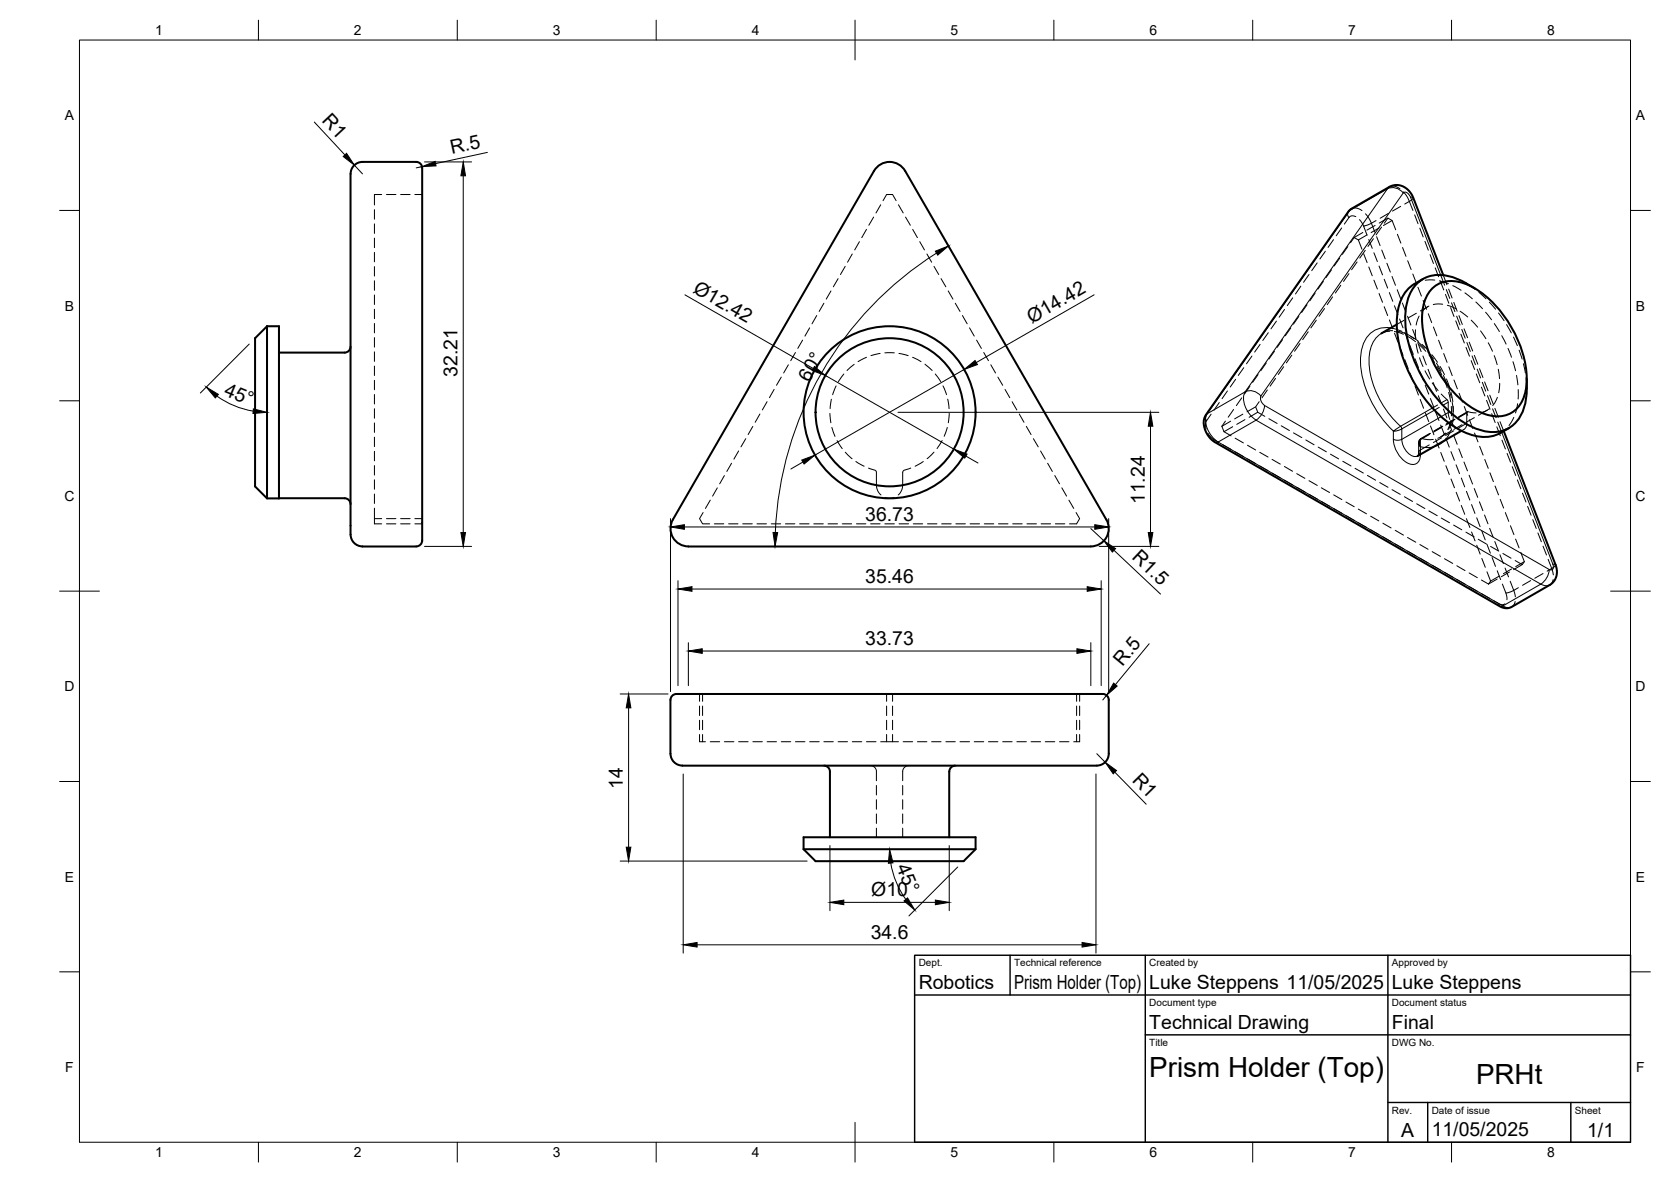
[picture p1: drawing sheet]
<svg xmlns="http://www.w3.org/2000/svg" width="420mm" height="297mm" viewBox="0 0 420 297" stroke-linecap="round" stroke-linejoin="round" font-family="sans-serif">
<!-- layer: Visible -->
<g fill="none" stroke="#000" stroke-width=".51">
<path d="M355.7 71.3a10.4 10.4 0 0 0-4.5 9.1 33.7 33.7 0 0 0 11.8 24.9 16.3 16.3 0 0 0 10.8 4.5 10.5 10.5 0 0 0 5.6-2.2M357.8 70.1l-2.1 1.2M360.1 72.5a7.8 7.8 0 0 1 9.2-.8 27.7 27.7 0 0 1 13.2 15.8 19.4 19.4 0 0 1 .7 12.1 7.1 7.1 0 0 1-9.7 4.5 24.3 24.3 0 0 1-12.5-11.8 23.8 23.8 0 0 1-3.1-15.3 8.7 8.7 0 0 1 2.2-4.5zM362.9 69.2l-7.6-19.5-.8-1.5-1.1-1-.8-.4-1.2-.3-1.6 .3-10.1 5.7-.6 .6-35.9 51.2-.3 .7-.2 .9 .3 2.1 1.2 2.1 1.3 1.1 71.6 41.2 .8 .3 1.1 .2 1.1-.4 9.9-5.7 1.1-1.3 .3-1 .1-1-.4-1.5-13-33.7M370.8 72.4a15.7 15.7 0 0 0-10.1-3.3 8.2 8.2 0 0 0-7 7 27.3 27.3 0 0 0 4.1 19 28.9 28.9 0 0 0 13.1 12.5 9.1 9.1 0 0 0 10-1.2 11.8 11.8 0 0 0 3-8.8v-2.4M64.1 85l3-3h3v43.3h-3l-3-3.1zM67.1 82v43.3M88.1 87.1a1.49 1.49 0 0 1-1.5 1.5h-16.5M351.2 81.6l-3.9 2.2M367.5 108.3l-11.1 6.3M70.1 125.2h16.5a1.49 1.49 0 0 1 1.5 1.5M91.1 137.3h13.5"/>
<path d="M91.2 137.3a3.5 3.5 0 0 1-3.1-4.2v-88.7a3.3 3.3 0 0 1 3-3.7h13.6a1.95 1.95 0 0 1 1.5 2.3v91.9a2.2 2.2 0 0 1-1.1 2.3l-.4 .1M169.2 130.6l50.6-87.7a4.5 4.5 0 0 1 7.8 0l50.6 87.7a4.5 4.5 0 0 1-3.9 6.7M169.2 130.6a4.5 4.5 0 0 0 3.9 6.7M173.1 137.3h101.2M171.6 192.4a3 3 0 0 1-3-3v-13.5a1.59 1.59 0 0 1 1.9-1.5h106.4a1.6 1.6 0 0 1 1.9 1.5v13.5a3 3 0 0 1-3.2 3h-104M207.2 192.4a1.49 1.49 0 0 1 1.5 1.5v16.5M240.2 192.4a1.49 1.49 0 0 0-1.5 1.5v16.5M202.1 213.4h43.2M202.1 210.4h43.2v3l-3 3h-37.2l-3-3z"/>
<circle cx="223.7" cy="103.6" r="21.6"/>
<circle cx="223.7" cy="103.6" r="18.6"/>
</g>
<!-- layer: Hidden -->
<g fill="none" stroke="#000" stroke-width=".25">
<path d="M94.1 52.7v2.4M94.1 56.3v2.4M94.1 59.8v2.4M96 48.9h-1.9v2.6M97.2 48.9h2.3M100.7 48.9h2.4M104.3 48.9h1.9M217.9 57.6l-1.2 2.1M219.7 54.6l-1.2 2M221.4 51.5l-1.1 2M222 50.4l.9-1.5h1.5l.9 1.5M225.9 51.5l1.2 2"/>
<path d="M227.7 54.6l1.2 2M229.5 57.6l1.2 2.1M340.5 59.7l1 .6M340.5 59.7l-.9 1.3M342.7 58.4l-2.2 1.3M343.7 59l-2.2 1.3M345.3 60l-1.3 1.9M345.8 56.6l-2.1 1.2M346.8 57.3l-2 1.1M347.4 57.1l-1.4 1.9M348.1 56.1l.9-1.3 1 .6 .9 2.3M349 54.8l-2.2 1.3"/>
<path d="M350 55.4l-2.1 1.3M351.4 58.9l.8 2.2M94.1 63.4v2.4M94.1 67v2.4M94.1 70.6v2.3M94.1 74.1v2.4M94.1 77.7v2.4M205.4 79.3l-1.2 2.1M207.2 76.2l-1.2 2.1M208.9 73.1l-1.1 2.1M210.7 70l-1.2 2.1M212.5 66.9l-1.2 2.1"/>
<path d="M214.3 63.8l-1.2 2.1M216.1 60.7l-1.2 2.1M231.3 60.7l1.2 2.1M233.1 63.8l1.2 2.1M234.8 66.9l1.2 2.1M236.6 70l1.2 2.1M238.4 73.1l1.2 2.1M240.2 76.2l1.2 2.1M242 79.3l1.2 2.1M326.6 79.5l-1.4 2M328.6 76.6l-1.3 1.9M330.7 73.6l-1.4 2"/>
<path d="M332.7 70.7l-1.3 2M333 77.5l-1.3 2M334.8 67.8l-1.4 2M335.1 74.6l-1.4 2M336.8 64.9l-1.3 1.9M337.1 71.7l-1.3 1.9M338.9 62l-1.4 1.9M339.2 68.8l-1.4 1.9M341.2 65.8l-1.3 2M341.5 60.3l1 2.3M342.9 63.8l.8 2.2M343.3 62.9l-1.4 2"/>
<path d="M344.2 67.1l.8 2.2M345.5 70.4l.8 2.2M346.8 73.8l.8 2.2M348 77.1l.9 2.2M352.7 62.2l.8 2.2M353.9 65.5l.9 2.2M355.2 68.9l.9 2.2M356.1 78.7l-2 1.2M356.5 72.2l.9 2.2M356.8 79.4l-.7 2.3M357.2 70.7l-1.5 .6M357.8 75.5l.9 2.2"/>
<path d="M359 77.1l-1.9 1M359.1 78.9l.9 2.2M359.3 76.9l-.9 .6-.9 .9M360.8 70.4h-2.4M361.9 70.6l2.3 .7M362.8 76.5l-1.3-.1-1.1 .1M362.9 69.2l.9 2.4M363.9 76.7l2.2 .9M364.3 72.7l.8 2.2M365.3 71.8l2.1 1.1M365.5 76l.9 2.2M366.8 79.3l.9 2.2"/>
<path d="M367.1 78.2l1.9 1.5M368.3 73.6l1.9 1.5M368.7 71.2l2.2 1.6M371.1 75.9l1.7 1.7M371.9 73.5l1.8 1.6M373.5 78.5l1.5 1.9M374.5 75.9l1.5 1.8M376.8 78.7l1.4 1.9M94.1 81.3v2.4M94.1 84.8v2.4M94.1 88.4v2.4M94.1 92v2.4"/>
<path d="M94.1 95.6v2.3M94.1 99.1v2.4M194.6 97.9l-1.1 2M196.4 94.8l-1.2 2M198.2 91.7l-1.2 2M200 88.6l-1.2 2M201.8 85.5l-1.2 2.1M203.6 82.4l-1.2 2.1M210.2 97l-.8 2.2M212.2 94l-1.4 1.9M214.8 91.6l-1.8 1.5M217.9 89.8l-2.1 1.1"/>
<path d="M221.3 88.8l-2.3 .6M222.5 88.7h2.4M226 88.8l2.3 .6M229.5 89.8l2.1 1.1M232.6 91.5l1.8 1.6M235.2 94l1.3 1.9M237.1 97l.9 2.2M243.8 82.4l1.2 2.1M245.6 85.5l1.2 2.1M247.4 88.6l1.1 2M249.1 91.7l1.2 2M250.9 94.8l1.2 2"/>
<path d="M252.7 97.9l1.2 2M312.2 100l-1.3 1.9M314.3 97.1l-1.4 1.9M316.3 94.1l-1.3 2M318.4 91.2l-1.4 2M318.7 98l-1.4 2M320.4 88.3l-1.3 1.9M320.7 95.1l-1.3 1.9M322.5 85.4l-1.4 1.9M322.8 92.2l-1.4 1.9M324.5 82.4l-1.3 2M324.8 89.2l-1.4 2"/>
<path d="M326.9 86.3l-1.4 2M328.9 83.4l-1.3 2M331 80.5l-1.4 1.9M349.4 80.4l.8 2.2M349.4 83.2l-1 .1-1.1 .5M350.6 83.3l2.3 .7M350.6 83.7l.9 2.3M351.9 87.1l.9 2.2M353 80.5l-1.8 1.1M353.2 90.4l.9 2.2M353.9 84.5l2 1.4M354.5 93.7l.9 2.3"/>
<path d="M355.8 97.1l.9 2.2M355.9 82.9v2.3M356.1 86.4l.5 2.4M356.8 86.6l1.7 1.7M356.9 89.9l.9 2.2M358.3 93.2l1.2 2.1M359.3 89.2l1.4 1.9M360.1 96.3l1.5 1.8M360.4 82.2l.9 2.2M361.4 92.1l1.1 2.1M361.7 85.5l.9 2.2M362.4 99l1.7 1.9 .1 3.2 .3 1.3"/>
<path d="M363 88.8l.9 2.3M363 95.3l.9 2.2M364.3 98.6l.5 2.4M364.3 92.2l.8 2.2M365.6 95.5l.8 2.2M366.9 98.8l.8 2.3M368.1 82.6l.9 2.3M369.4 86l.9 2.2M369.9 80.5l1.6 1.7M370.7 89.3l.9 2.2M372 92.6l.9 2.3M372.3 83.1l1.3 2"/>
<path d="M373.3 96l.9 2.2M374.2 86.1l1.1 2.2M374.6 99.3l.9 2.2M375.7 89.4l.7 2.2M375.7 81.3l1.3 2M376.5 99.9l-.7 1.4-.5 .6M376.7 92.8l.3 2.4M377.1 96.3l-.3 2.4M377.6 84.4l1.1 2.1M378.8 81.6l1.2 2.1M379.2 87.6l.8 2.2M380.4 90.9l.7 2.3"/>
<path d="M380.6 84.7l.9 2.2M381.3 94.3l.4 2.4M381.7 97.9v2.4M382 88l.7 2.2M383.1 91.4l.4 2.3M383.7 94.9l.2 2.7M94.1 102.7v2.4M94.1 106.3v2.4M94.1 109.9v2.3M94.1 113.4v2.4M94.1 117v2.4M182.1 119.5l-1.1 2.1"/>
<path d="M183.9 116.4l-1.1 2.1M185.7 113.3l-1.2 2.1M187.5 110.2l-1.2 2.1M189.3 107.2l-1.2 2M191.1 104l-1.2 2.1M192.9 101l-1.2 2M208.7 103.9l.2 2.3M209 100.3l-.3 2.4M209.2 107.4l.8 2.3M210.5 110.7l1.3 2M212.5 113.7l1.7 1.6M215.2 116l2.1 1.2"/>
<path d="M218.4 117.6l1.6 .6 .3 .3 .1 3.9 .3 1 .8 1M229 117.6l-1.7 .6-.3 .3-.1 3.9-.3 1-.8 1M232.2 116l-2.1 1.2M234.8 113.6l-1.7 1.7M236.9 110.7l-1.3 2M238.2 107.4l-.8 2.3M238.3 100.3l.3 2.4M238.7 103.9l-.3 2.3M254.5 101l1.2 2M256.3 104l1.2 2.1M258.1 107.2l1.1 2M259.8 110.2l1.2 2.1"/>
<path d="M261.6 113.3l1.2 2.1M263.4 116.4l1.2 2.1M265.2 119.5l1.2 2.1M307.2 107.1l.6 1.4M307.8 108.5l1.7 1M308.1 105.8l-.9 1.3M309.4 105.9l-2.2 1.2M309.9 107.2l-2.1 1.3M310.2 102.9l-1.4 1.9M310.6 110.1l2 1.2M312.5 104.1l-2.1 1.2M313 105.5l-2 1.1"/>
<path d="M313.7 111.9l2 1.2M315.7 102.2l-2.2 1.3M316.3 103.6l-2.2 1.3M316.6 101l-.9 1.2 .6 1.4 1.7 1M316.8 113.7l2 1.2M319 105.2l2.1 1.2M319.8 115.5l2.1 1.1M322.2 107l2 1.2M323 117.2l2 1.2M325.2 108.8l2.1 1.2M326.1 119l2 1.2M328.3 110.6l2.1 1.2"/>
<path d="M331.4 112.4l2.1 1.1M334.5 114.1l2.1 1.2M337.6 115.9l2.1 1.2M340.7 117.7l2.1 1.2M343.8 119.5l2.1 1.2M357.1 100.4l.8 2.2M358.4 103.7l.8 2.2M359.5 108.9l-2.2 1.3-.5 .4-.1 3.3-.3 .7M359.7 107l.9 2.3M361 110.4l.8 2.2M362.3 113.7l.8 2.2M362.6 107.2l-2.1 1.1"/>
<path d="M363.6 117l.8 2.3M364.5 108.5l-2.2 1.3 1.1-.9M364.8 105.7l-.8 2.2M364.9 102.1v2.4M365.1 106.5l1 1 .8 .4M365.7 105.4l-2.1 1.2M367.6 106.7l-2.1 1.2M368.2 102.2l.8 2.2M368.9 103.5l-2.2 1.3M369.5 105.5l.8 2.2M370.7 105l-2.1 1.1M370.8 108.8l.8 2.2"/>
<path d="M371.1 103.8l-2.2-.3-.2 3.6-.3 .6-.9 .6M372 112.1l.9 2.3M373.3 115.5l.9 2.2M374 103.1l-2.2 1.3M374.5 102.7l-1.2 .7-1 .3M374.6 118.8l.9 2.2M375.9 102.6l.8 2.2M377.2 106l.9 2.3M378.6 107.8l-1.3 1M380.6 104.9l-1.2 2M381.6 101.5l-.5 2.3M94.1 127.7v3.9h1.9"/>
<path d="M94.1 120.6v2.3M94.1 124.1v2.4M94.1 130.3h1.9M97.2 131.6h2.3M97.2 130.3h2.3M100.7 131.6h2.4M100.7 130.3h2.4M104.3 131.6h1.9M104.3 130.3h1.9M176.8 128.8l-.9 1.5 .8 1.3h1.7M178.6 125.7l-1.2 2.1M179.6 131.6h2.4"/>
<path d="M180.4 122.6l-1.2 2.1M183.2 131.6h2.4M186.8 131.6h2.3M190.3 131.6h2.4M193.9 131.6h2.4M197.5 131.6h2.4M201.1 131.6h2.3M204.6 131.6h2.4M208.2 131.6h2.4M211.8 131.6h2.3M215.3 131.6h2.4M218.9 131.6h2.4"/>
<path d="M222.5 131.6h2.4M222.5 125l1.2 .2 1.2-.2M226.1 131.6h2.4M229.6 131.6h2.4M233.2 131.6h2.4M236.8 131.6h2.4M240.3 131.6h2.4M243.9 131.6h2.4M247.5 131.6h2.4M251.1 131.6h2.3M254.6 131.6h2.4M258.2 131.6h2.4"/>
<path d="M261.8 131.6h2.4M265.4 131.6h2.3M267 122.6l1.2 2.1M268.8 125.7l1.2 2.1M270.6 128.8l.9 1.5-.8 1.3h-1.8M329.1 120.8l2.1 1.2M332.2 122.6l2.1 1.2M335.3 124.4l2.1 1.1M338.4 126.2l2.1 1.1M341.5 127.9l2.1 1.2M344.6 129.7l2.1 1.2M346.9 121.3l2.1 1.2"/>
<path d="M347.7 131.5l2.1 1.2M350 123l2.1 1.2M350.8 133.3l2.1 1.2M353.1 124.8l2.1 1.2M353.9 135.1l2.1 1.2M356.2 126.6l2.1 1.2M357 136.8l2.1 1.2M359.3 128.4l2.1 1.2M360.1 138.6l2.1 1.2M362.4 130.2l2.1 1.2M364.8 120.4l.9 2.2M365.5 132l2.1 1.1"/>
<path d="M366.1 123.7l.9 2.2M367.4 127l.9 2.3M368.6 133.7l2.1 1.2M368.7 130.4l.9 2.2M370 133.7l.9 2.2M371.3 137l.9 2.2M371.7 135.5l2.1 1.2M374.8 137.3l2.1 1.2M375.9 122.1l.9 2.3M377.2 125.5l.9 2.2M377.9 139.1l2 1.2M378.5 128.8l.9 2.2"/>
<path d="M379.8 132.1l.9 2.3M381.1 135.5l.9 2.2M382.4 138.8l.9 2.3-.5 .8M363.2 140.4l2.1 1.2M366.3 142.2l2.1 1.2M369.4 144l2.1 1.2M372.5 145.8l1.8 1M372.6 140.3l.9 2.3M373.9 143.7l.9 2.3M374.8 146l-.5 .8M376.4 145.5l-2.1 1.3M377 144.8l-2.2 1.2"/>
<path d="M379.5 143.7l-2 1.2M380.1 143l-2.1 1.2M381 140.9l1.8 1M382.8 141.9l-2.2 1.3M383.3 141.1l-2.2 1.3M175.9 174.4v1.8M175.9 177.4v2.4M176.7 174.4v1.8M176.7 177.4v2.4M222.9 174.4v1.8M222.9 177.4v2.4M224.4 174.4v1.8"/>
<path d="M224.4 177.4v2.4M270.7 174.4v1.8M270.7 177.4v2.4M271.5 174.4v1.8M271.5 177.4v2.4M175.9 184.6v1.8h1.5M175.9 181v2.4M176.7 181v2.4M176.7 184.6v1.8M178.6 186.4h2.4M182.1 186.4h2.4M185.7 186.4h2.4"/>
<path d="M189.3 186.4h2.4M192.9 186.4h2.3M196.4 186.4h2.4M200 186.4h2.4M203.6 186.4h2.4M207.2 186.4h2.3M210.7 186.4h2.4M214.3 186.4h2.4M217.9 186.4h2.4M218.9 192.4l.9 .3 .5 .7 .1 2.8M220.4 197.4v2.4M221.4 186.4h4.5"/>
<path d="M222.9 181v2.4M222.9 184.6v1.8M224.4 181v2.4M224.4 184.6v1.8M227 197.4v2.4M227.1 186.4h2.4M228.5 192.4l-.7 .2-.7 .7-.1 2.9M230.7 186.4h2.4M234.3 186.4h2.3M237.8 186.4h2.4M241.4 186.4h2.4M245 186.4h2.4"/>
<path d="M248.5 186.4h2.4M252.1 186.4h2.4M255.7 186.4h2.4M259.2 186.4h2.4M262.8 186.4h2.4M266.4 186.4h2.4M270.7 181v2.4M270.7 184.6v1.8M271.5 184.6v1.8h-1.5M271.5 181v2.4M220.4 201v2.4M220.4 204.5v2.4"/>
<path d="M220.4 208.1v2.3M227 201v2.4M227 204.5v2.4M227 208.1v2.3"/>
</g>
<!-- layer: Hidden Narrow -->
<g fill="none" stroke="#000" stroke-width=".25">
<path d="M337.4 57.3l-1.4 2M339 53.2l-.1 .8 .3 .7M339.2 54.7l-1.2 1.6M339.8 52.5l.7-.3 .7 .1 1.3 .6M340.9 54.4l-1-.2-.7 .5M341.8 55.2l1.1 1.6M343.3 53.7l.7 .9 .8 1.5 1.2-.7M345.7 58.4l-.9-2.3-1.9 .7 .8 2.3M346.1 59.5l.9 2.2M349.1 53.6l-2.1 1.2M349.4 47l.6-.2h.8l1.2 .6M352.2 51.9l-2.1 1.2"/>
<path d="M352.9 48.2l1 1.4 .5 1M354.4 50.6l-1.2 .7M354.4 50.6l.9 2.3M355.3 49.7l-.2 .4-.7 .5M355.7 54l.9 2.2M357 57.3l.8 2.2M323 77.8l-1.4 1.9M325 74.9l-1.3 1.9M327.1 71.9l-1.4 2M329.1 69l-1.3 1.9M331.2 66.1l-1.4 1.9M333.2 63.1l-1.3 2"/>
<path d="M335.3 60.2l-1.4 2M344.2 60.2l.8 2.2M345.5 63.5l.8 2.2M346.8 66.9l.8 2.2M347.4 62.8l.9 2.3M348 70.2l.9 2.2M348.7 66.2l.9 2.2M349.3 73.5l.9 2.2M350 69.5l.9 2.2M350.6 76.8l.9 2.3M351.3 72.8l.9 2.2M352.6 76.1l.9 2.3"/>
<path d="M353.9 79.5l.9 2.2M358.3 60.6l.8 2.3M359.6 64l.8 2.2M360.9 67.3l.8 2.2M362.2 70.6l.8 2.3M362.2 69.1l1 2.6M363.5 74l.8 2.2M363.7 72.8l.8 2.2M364.7 77.3l.9 2.2M365 76.1l.8 2.2M366.3 79.4l.8 2.3M308.6 98.2l-1.3 2"/>
<path d="M310.7 95.3l-1.4 2M312.7 92.4l-1.3 1.9M314.8 89.5l-1.4 1.9M316.8 86.5l-1.3 2M318.9 83.6l-1.4 2M321 80.7l-1.4 1.9M349.7 82.4l2.8 .9M350.2 83.1l-1.7 .2-1.2 .5M351.3 83.2l2.3 .7M351.9 80.2l.9 2.2M353.2 83.5l.9 2.2M353.6 83.8l2 1.3"/>
<path d="M354.5 86.8l.9 2.3M354.7 84.5l2 1.3M355.2 82.8l.8 2.2M355.8 90.2l.9 2.2M356.5 85.9l1.7 1.6M356.5 86.1l.8 2.3M357.1 93.5l.8 2.2M357.6 86.5l1.7 1.7M357.8 89.5l.8 2.2M358.4 96.8l.8 2.2M359 88.4l1.5 1.9M359.1 92.8l.8 2.2"/>
<path d="M360 89.1l1.4 1.9M360.4 96.1l.8 2.2M361.1 91.3l1.3 2M361.7 99.4l.8 2.3M362.1 92.1l1.1 2.1M362.9 94.3l1 2.2M363.7 95.2l.8 2.3M364.3 97.6l.6 2.3M364.8 98.6l.5 2.4M366 80.6l.9 2.3M367.3 84l.9 2.2M367.6 82.8l.8 2.2"/>
<path d="M368.6 87.3l.9 2.2M368.9 86.1l.8 2.2M369.9 90.6l.9 2.2M370.1 89.4l.9 2.3M371.2 94l.9 2.2M371.4 92.8l.9 2.2M372.5 97.3l.9 2.2M372.7 96.1l.9 2.2M374 99.4l.9 2.2M303.2 104.3l-.1 .8 .3 .6M303.4 105.7l-.3 1 .2 1.1M303.7 108.9l.8 1 .7 .6"/>
<path d="M304.5 104.1l-1.1 1.6M305.2 110.5l.3 .7M305.2 110.5l1.2 .7M306.6 101.2l-1.4 1.9M307.5 111.8l2 1.2M310.6 113.5l2 1.2M313.7 115.3l2 1.2M316.8 117.1l2 1.2M319.8 118.9l2.1 1.2M357.1 112.3l1.4 .2 1.9-.2M357.1 110.5v2.6a.64 .64 0 0 0-.4 .5 .64 .64 0 0 0 .4 .7M357.1 113.1l-.2 1.1-.5 .4"/>
<path d="M357.1 113.1v1.1M357.2 110.3l.3-.1-.6 .9 .2 1.2-.3-.5-.1-.6zM359.4 109.2l-2.3 1.3M359.4 111.8l-2.3 1.3M359.7 100.1l.8 2.3M359.7 108.9l-2.2 1.3 1.5 .3 1.4-.1M361 103.5l.8 2.2M361.5 101.8l-1.3 .7M361.9 102.4l-1.2 .7M362.2 106.8l.9 2.2M362.5 107.4l-2.1 1.2M362.5 110l-2.1 1.2"/>
<path d="M362.8 107.1l-2.1 1.2M362.9 102.8l.9 2.2M363.5 108.8l-.7 .7-1.3 .6M363.5 110.1l.9 2.3M363.8 100.4l-1.3 .8M364.2 101.1l-1.3 .7M364.2 103.7l-1.8 1M364.2 106.1l.9 2.2M364.8 108.2l-.7 1.3-.8 1.2M364.8 113.5l.9 2.2M365.1 105.7l-.9 2.2M365.1 101.1l.3 2.4"/>
<path d="M365.4 104.7l-.3 2.3M365.4 102.1l-.1 2.4M365.5 109.4l.9 2.3M365.5 105.6l-2 1.2M365.5 108.3l-2 1.1M365.9 105.4l-2.1 1.1M366.1 116.8l.9 2.2M366.8 112.8l.9 2.2M368.1 116.1l.9 2.2M368.8 103.8l-2.2 1.3M368.8 106.4l-2.2 1.3M369.1 103.5l-2.2 1.3"/>
<path d="M369.4 119.4l.9 2.3M373.8 100.6l.8 2.2M375.1 104l.8 2.2M375.3 102.8l.9 2.2M376.4 107.3l.8 2.2M376.6 106.1l1 2.5M377.7 110.6l.8 2.2M378.9 113.9l.9 2.3M380.2 117.3l.9 2.2M323 120.7l2 1.2M326.1 122.5l2 1.1M329.1 124.2l2.1 1.2"/>
<path d="M332.2 126l2.1 1.2M335.3 127.8l2.1 1.2M338.4 129.6l2.1 1.2M341.5 131.4l2.1 1.2M344.6 133.1l2.1 1.2M347.7 134.9l2.1 1.2M350.8 136.7l2.1 1.2M353.9 138.5l2.1 1.2M367.4 120.1l.9 2.3M368.7 123.5l.9 2.2M370 126.8l.9 2.2M370.7 122.8l.9 2.2"/>
<path d="M371.3 130.1l.9 2.2M372 126.1l.9 2.2M372.6 133.5l.8 2.2M373.3 129.4l.8 2.2M373.9 136.8l.8 2.2M374.6 132.8l.8 2.2M375.9 136.1l.8 2.2M377.1 139.4l.9 2.2M381.5 120.6l.9 2.2M382.8 123.9l.9 2.3M384.1 127.3l.9 2.2M385.4 130.6l.9 2.2"/>
<path d="M386.7 133.9l.9 2.3M388 137.3l.9 2.2M357 140.3l2.1 1.2M360.1 142.1l2.1 1.1M363.2 143.8l2.1 1.2M366.3 145.6l2.1 1.2M369.4 147.4l2.1 1.2M372.5 149.2l2.1 1.2M375.2 140.1l.8 2.2M375.6 151l1.2 .7M376.5 143.5l.8 2.2M376.8 151.7l.3 .7"/>
<path d="M376.8 151.7l1 .3 .6-.2M377.8 146.8l.9 2.3 1.9-.7M378.4 142.8l.9 2.2M378.7 149.1l.2 1.6M379.7 146.1l.9 2.3M380.6 148.4l.4 1.6M381 151.2l-.4 .8-.5 .5M381.8 147.7l-1.2 .7M384.9 145.9l-2.1 1.2M388 144.1l-2.1 1.2M389.3 140.6l.9 2.3M390.2 142.9l.4 1.6"/>
<path d="M390.2 142.9l-1.2 .6M390.5 145.7l-.3 .8-.5 .5M391.1 142l-.2 .3-.7 .6"/>
</g>
<!-- layer: Visible Narrow -->
<g fill="none" stroke="#000" stroke-width=".25">
<path d="M339.3 52.9l-35.8 51.1M339.3 52.9l-.3 .3M339.8 52.4l-.5 .5M348.9 47.4l-35.8 51.1-9.6 5.5M348.9 47.4l-9.6 5.5M348.9 47.4a3.2 3.2 0 0 1 3.9 1.1l-35.8 51M349.4 46.9l-.5 .5M352.8 48.5a1.26 1.26 0 0 1 1.9 1.1M354.7 49.6l7.5 19.5M354.7 49.6l.7 .1M347.3 83.8a7.4 7.4 0 0 0-3.1 6.6 23.6 23.6 0 0 0 8 16.7M349.7 82.4a6.3 6.3 0 0 0-7.4 5.9 23.3 23.3 0 0 0 5.2 16.9l2.9 3.1"/>
<path d="M303.5 104l-.3 .3M303.5 104a5.8 5.8 0 0 0 1.9 6.4l.9 .7h-.8M306.3 111.1l9.5-5.5 71.6 41.2-9.5 5.5zM315.8 105.6l1.4-1.3 .5-1.2 .3-1.2 71.5 41.2-.4 1.8-.7 1.1-1 .8 .5 .2a1.98 1.98 0 0 0 1.8 0M318 101.9a2.07 2.07 0 0 1-1-2.4 3.3 3.3 0 0 0-3.9-1 5.6 5.6 0 0 0 1.4 5.9l1.3 1.2M350.4 108.4a7.7 7.7 0 0 0 4 8.2 2 2 0 0 0 2.7-2.3M350.4 110.4l.8 .2 1.3-.2M352.1 107.1l-1.7 1.3 .7-.1 1.4-.5M352.2 107.1l.3 .7M352.5 107.8v2.6M352.5 110.4a4.7 4.7 0 0 0 3.2 4.3l.7-.1M357.1 114.2l.1 .1"/>
<path d="M357.1 114.2v.1M360.2 102.5l-8.1 4.6M360.7 103.1l-8.2 4.7M362.4 104.7l-9.9 5.7M363.3 110.7l-1.3 1-1.6 .6M377.6 108.6l12.9 33.2M377.9 152.3l-.8 .1M377.9 152.3l.5 .2a1.98 1.98 0 0 0 1.7 0M391.1 141.9l-.6-.1 .1 .7a.64 .64 0 0 1-.3 .7 .64 .64 0 0 1-.8-.1"/>
</g>
<!-- layer: BORDER -->
<g fill="none" stroke="#000" stroke-width=".25">
<path d="M20 10.1h390v276.9h-390zM65 5.1v5M115 5.1v5M165 5.1v5M215 5.1v10M265 5.1v5M315 5.1v5M365 5.1v5M15 52.9h5M410 52.9h5M15 100.7h5M410 100.7h5"/>
<path d="M15 148.6h10M405 148.6h10M15 196.4h5M410 196.4h5M15 244.2h5M410 244.2h5M65 287v5M115 287v5M165 287v5M215 282.1v9.9M265 287v5M315 287v5"/>
<path d="M365 287v5"/>
</g>
<!-- layer: TITLEBLOCK -->
<path d="M230 240.1h180v46.9h-180zM230 250h180M254 240.1v9.9M288 240.1v46.9M349 240.1v46.9M288 260.1h122M349 277.1h61M359 277.1v9.9M395 277.1v9.9" fill="none" stroke="#000" stroke-width=".36"/>
<!-- layer: FD_Dimensions -->
<g fill="none" stroke="#000" stroke-width=".25">
<path d="M79 30.7l7.7 8.2M122.6 38.3l-13.1 2.8M89.1 41.5l2 2.2M106.1 41.9l-1.5 .3M106.7 40.7h11.9M116.5 44.2v89.6M172.2 74.1l32.3 18.5M235.5 63.6a87.2 87.2 0 0 0-40.5 70.2M275.1 74.1l-29.6 17M54.5 99.5a21.6 21.6 0 0 0 9.2 3.8M62.7 86.5l-12.3 12.3M207.5 94.3l32.3 18.6"/>
<path d="M242.4 92.8l-37.5 21.6M201.9 116.1l-3 1.8M225.8 103.6h65.6M242.9 114.6l3 1.8M289.3 107.1v26.7M106.7 137.3h11.9M168.6 130.3v43.5M172.1 132.4h103.2M274.3 132.8l3.3 3.1M276.4 137.3h15M278.8 130.3v43.5M280.1 138.3l11.7 11"/>
<path d="M170.5 145.9v26.4M174 148h99.4M276.9 145.9v26.4M155.9 174.4h12.1M158.1 177.9v35M173.1 161.5v10.8M176.6 163.6h94.2M274.3 161.5v10.8M278.2 174.7l-.9 1.2M288.9 161.8l-8.4 10.2M171.8 194.5v45M275.6 194.5v45"/>
<path d="M275.8 189.4l2.1 2.1M280.3 194l7.9 8.1M155.9 216.4h47M208.7 212.5v16.4M224 216.9a21.6 21.6 0 0 0 3.8 9.1M238.7 212.5v16.4M240.8 217.9l-12.3 12.3M175.3 237.4h96.8M212.2 226.8h23"/>
</g>
<g fill="#000" stroke="#000" stroke-width=".25">
<path d="M86.3 39.3l.8-.8 2 3zM106.1 41.9l3.3-1.3 .2 1.1zM116.5 40.7l.6 3.5h-1.2zM235.2 63.1l3.3-1.3-2.7 2.3zM51.9 97.3l3 1.8-.8 .9zM204.8 92.1l2.7 2.2-3.3-1.2zM242.4 92.8l2.8-2.2 .6 1zM63.7 102.8l3.4 .8-3.5 .3zM201.6 115.6l3.3-1.2-2.7 2.2zM239.8 112.9l3.4 1.2-.6 1zM289.3 103.6l.6 3.5h-1.2zM115.9 133.8h1.2l-.6 3.5z"/>
<path d="M168.6 132.4l3.5-.5v1.1zM194.4 133.8h1.1l-.6 3.5zM275.3 131.9l3.5 .5-3.5 .6zM277.6 135.9l2.9 2-.8 .8zM288.7 133.8h1.2l-.6 3.5zM170.5 148l3.5-.6v1.2zM273.4 147.4l3.5 .6-3.5 .6zM158.1 174.4l.5 3.5h-1.1zM173.1 163.6l3.5-.6v1.2zM270.8 163l3.5 .6-3.5 .6zM280 171.7l.9 .7-2.7 2.3zM277.9 191.5l2.8 2.1-.8 .9z"/>
<path d="M157.5 212.9h1.1l-.5 3.5zM223.7 213.4l.8 3.4-1.1 .1zM171.8 237.4l3.5-.6v1.2zM208.7 226.8l3.5-.6v1.2zM227.3 226.4l.9-.8 1.8 3.1zM235.2 226.2l3.5 .6-3.5 .6zM272.1 236.8l3.5 .6-3.5 .6z"/>
</g>
<g font-size="7">
<text x="289" y="270.6">Prism Holder (Top)</text>
<text x="371.1" y="272.3">PRHt</text>
</g>
<g font-size="4.9">
<text x="80.8" y="30.5" transform="rotate(47 80.8 30.5)">R1</text>
<text x="113.6" y="38.7" transform="rotate(-12 113.6 38.7)">R.5</text>
<text x="174" y="73.3" transform="rotate(30 174 73.3)">Ø12.42</text>
<text x="259.4" y="81.3" transform="rotate(-30 259.4 81.3)">Ø14.42</text>
<text x="115" y="94.8" transform="rotate(-90 115 94.8)">32.21</text>
<text x="56.1" y="99.3" transform="rotate(23 56.1 99.3)">45°</text>
<text x="203.5" y="96.1" transform="rotate(-60 203.5 96.1)">60°</text>
<text x="217.6" y="131">36.73</text>
<text x="287.9" y="126.7" transform="rotate(-90 287.9 126.7)">11.24</text>
<text x="284.4" y="140.3" transform="rotate(43 284.4 140.3)">R1.5</text>
<text x="217.6" y="146.6">35.46</text>
<text x="217.6" y="162.1">33.73</text>
<text x="282.2" y="167.6" transform="rotate(-50 282.2 167.6)">R.5</text>
<text x="284.5" y="196.3" transform="rotate(46 284.5 196.3)">R1</text>
<text x="156.6" y="198.3" transform="rotate(-90 156.6 198.3)">14</text>
<text x="225.3" y="217.8" transform="rotate(68 225.3 217.8)">45°</text>
<text x="219.1" y="225.2">Ø10</text>
<text x="218.9" y="236">34.6</text>
<text x="231" y="248.5">Robotics</text>
<text x="255" y="248.5">Prism Holder (Top)</text>
<text x="289" y="248.5">Luke Steppens 11/05/2025</text>
<text x="350" y="248.5">Luke Steppens</text>
<text x="289" y="258.6">Technical Drawing</text>
<text x="350" y="258.6">Final</text>
<text x="352.3" y="285.7">A</text>
<text x="360" y="285.5">11/05/2025</text>
<text x="399.1" y="285.7">1/1</text>
</g>
<g font-size="3.5">
<text x="39" y="8.8">1</text>
<text x="89" y="8.8">2</text>
<text x="139" y="8.8">3</text>
<text x="189" y="8.8">4</text>
<text x="239" y="8.8">5</text>
<text x="289" y="8.8">6</text>
<text x="339" y="8.8">7</text>
<text x="389" y="8.8">8</text>
<text x="16.3" y="30.2">A</text>
<text x="411.3" y="30.2">A</text>
<text x="16.3" y="78">B</text>
<text x="411.3" y="78">B</text>
<text x="16.2" y="125.9">C</text>
<text x="411.2" y="125.9">C</text>
<text x="16.2" y="173.7">D</text>
<text x="411.2" y="173.7">D</text>
<text x="16.3" y="221.6">E</text>
<text x="411.3" y="221.6">E</text>
<text x="16.4" y="269.4">F</text>
<text x="411.4" y="269.4">F</text>
<text x="39" y="290.8">1</text>
<text x="89" y="290.8">2</text>
<text x="139" y="290.8">3</text>
<text x="189" y="290.8">4</text>
<text x="239" y="290.8">5</text>
<text x="289" y="290.8">6</text>
<text x="339" y="290.8">7</text>
<text x="389" y="290.8">8</text>
</g>
<g font-size="2.5">
<text x="231" y="242.9">Dept.</text>
<text x="255" y="242.9">Technical reference</text>
<text x="289" y="242.9">Created by</text>
<text x="350" y="242.9">Approved by</text>
<text x="289" y="252.8">Document type</text>
<text x="350" y="252.8">Document status</text>
<text x="289" y="262.9">Title</text>
<text x="350" y="262.9">DWG No.</text>
<text x="350" y="279.9">Rev.</text>
<text x="360" y="279.9">Date of issue</text>
<text x="396" y="279.9">Sheet</text>
</g>
</svg>
